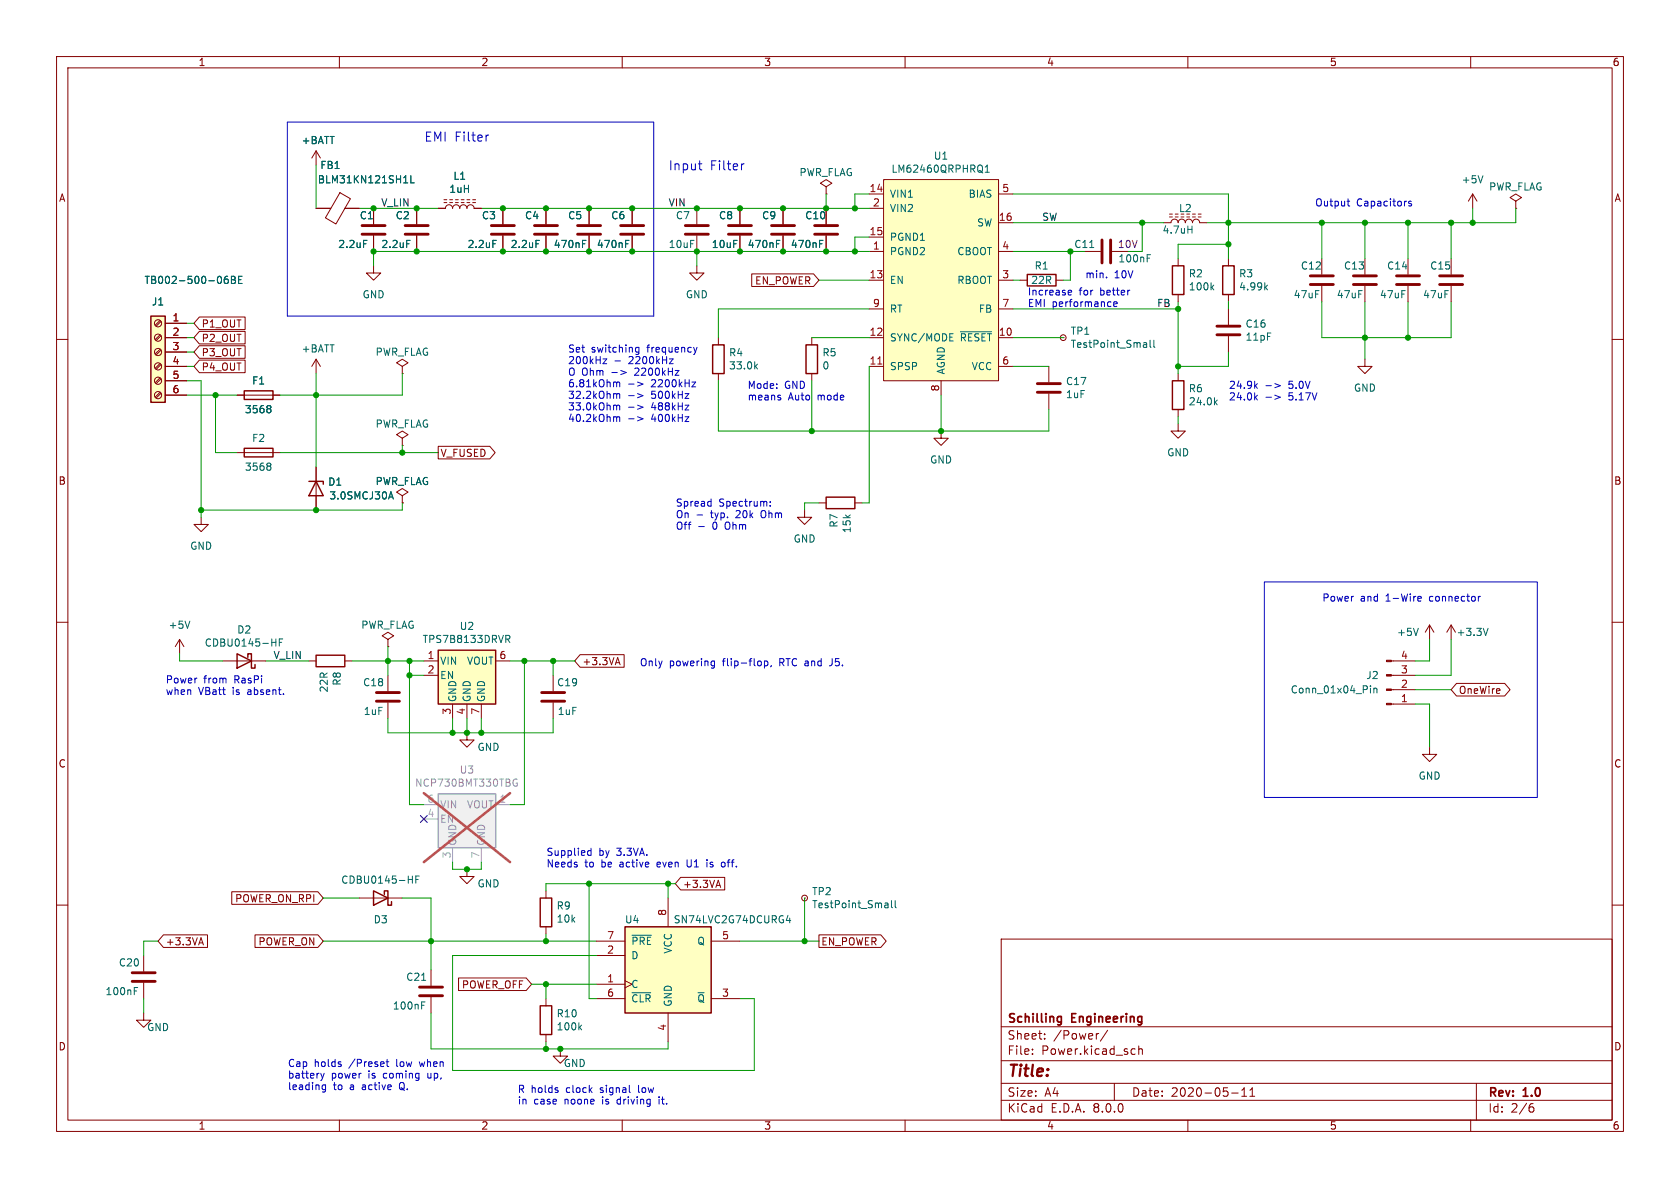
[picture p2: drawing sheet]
<svg xmlns="http://www.w3.org/2000/svg" width="297mm" height="210mm" viewBox="0 0 297 210" stroke-linecap="round" stroke-linejoin="round" font-family="sans-serif">
<g fill="none" stroke="#840000" stroke-width=".18">
<path d="M10 10h277v190h-277zM12 12h273v186h-273zM60 10v2M110 10v2M160 10v2M210 10v2M260 10v2M123.2 36.8v2.8M130.8 36.8v2.8M146 33l1.1-.6-1.1-.6-1 .6 1 .6v1.3M146 34.3h.1M10 60h2"/>
<path d="M123.2 47v1.3h1.3l-1.3 1.2-1.3-1.2h1.3M123.2 41.7v2.8M130.8 41.7v2.8M188 59.7h.1M191.8 44.5h2.8M196.6 44.5h2.8M285 60h2M208.3 74.9v1.3h1.2l-1.2 1.3-1.3-1.3h1.3M208.3 66v1.3M208.3 72.4v1.3M10 110h2M68.6 113l1-.6-1-.6-1 .6 1 .6v1.3"/>
<path d="M68.6 114.3h.1M285 110h2M10 160h2M82.5 153.7v1.2h1.3l-1.3 1.3-1.2-1.3h1.2M285 160h2M177 166h108v32h-108zM60 198v2M110 198v2M160 198v2M177 194.5h108M177 191.5h108M177 187.5h108"/>
<path d="M177 181.5h108M182.5 186.3v.1M182.5 185.5v.1M184.7 183.6v.1M184.7 182.8v.1M194.2 182.7l-.2 .1M195.8 182.1l-1.3 2M197 191.5v3M200.2 185.4l.5 .1M200.7 186.3l-.5 .1M201.3 185.5l.2-.1 .4 .1 .1 .9M201.3 184.9v1.5"/>
<path d="M210 198v2M217.7 193.2h1.2M219.5 193.8h.9M219.5 192.7l.5-.4v1.5M221 193.8h.8M221 192.7l.4-.4v1.5M260 198v2M261 191.5v6.5M270.6 195.7h.3l.3 .3-.1 .5-.5 .1M271 195.1l-.4 .1"/>
<circle cx="188" cy="59.7" r=".51"/>
</g>
<path d="M187.2 179.7l.4 .1M187.6 179.7v1.2l-.1 .2-.4 .1M187.6 180.6l-.4 .1" fill="none" stroke="#840000" stroke-width=".3"/>
<path d="M121.2 39.9h4M128.8 39.9h4M121.2 41.4h4M128.8 41.4h4M194.8 42.4v4.1M196.3 42.4v4.1" fill="none" stroke="#840000" stroke-width=".51"/>
<path d="M207.3 67.3h2v5.1h-2z" fill="none" stroke="#840000" stroke-width=".25"/>
<path d="M192.6 43.8h.8M202.8 45.6h.4M202.8 45h.6M202.5 60.6l.2 .1v.7M202.7 61.4h-.4M202.7 60.9h-.4M203.3 60.1v1.1l.2 .2M204 60.1v1.1l.2 .2M214.8 71.1l.4 .5M215.2 70.7l-.5 .5" fill="none" stroke="#006464" stroke-width=".18"/>
<path d="M77.5 114.9h10.1v9.6h-10.1z" fill="#ffffc2"/>
<path d="M77.5 114.9h10.1v9.6h-10.1z" fill="none" stroke="#840000" stroke-width=".25"/>
<path d="M74.9 116.8h2.6M74.9 119.4h2.6M87.6 116.8h2.6M80 124.5v2.5M82.5 124.5v2.5M85.1 124.5v2.5" fill="none" stroke="#840000" stroke-width=".18"/>
<path d="M89.4 112.3h.5l.2 .3-.1 .3-.6 .1M89.7 113l.4 .6" fill="none" stroke="#006464" stroke-width=".18"/>
<path d="M156.2 31.8h20.3v35.5h-20.3z" fill="#ffffc2"/>
<g fill="none" stroke="#840000" stroke-width=".18">
<path d="M153.7 34.3h2.5M153.7 36.8h2.5M156.2 31.8h20.3v35.5h-20.3zM176.5 34.3h2.6M176.5 39.4h2.6M153.7 44.5h2.5M153.7 59.7h2.5M153.7 49.5h2.5M153.7 41.9h2.5M153.7 54.6h2.5M176.5 44.5h2.6M176.5 59.7h2.6"/>
<path d="M176.5 49.5h2.6M176.5 54.6h2.6M180.3 49.5h1.3M186.7 49.5h1.3M153.7 64.8h2.5M166.4 67.3v2.6M176.5 64.8h2.6"/>
</g>
<path d="M174.2 30.4h.7M174.2 29.5l.3-.3v1.2M167.9 59h.6M169.8 58.6h5.5M167.9 60.3h.6" fill="none" stroke="#006464" stroke-width=".18"/>
<path d="M155.2 64.4h.7" fill="none" stroke="#a90000" stroke-width=".18"/>
<path d="M181.6 48.5h5.1v2h-5.1z" fill="none" stroke="#840000" stroke-width=".25"/>
<path d="M77.5 140.3h10.1v9.6h-10.1z" fill="#f0f0f0"/>
<path d="M77.5 140.3h10.1v9.6h-10.1z" fill="none" stroke="#a1a1a1" stroke-width=".25"/>
<path d="M74.9 142.2h2.6M74.9 144.8h2.6M80 149.9v2.5M85.1 149.9v2.5M87.6 142.2h2.6" fill="none" stroke="#a1a1a1" stroke-width=".18"/>
<path d="M91.2 138.4h.3l-.1 .5h-.5l-.2-.2M91.4 137.8h-.5l-.2 .2" fill="none" stroke="#989898" stroke-width=".18"/>
<path d="M74.9 140.2l15.3 12.2M90.2 140.2l-15.3 12.2" fill="none" stroke="#e75356" stroke-width=".46"/>
<g fill="none" stroke="#840000" stroke-width=".18">
<path d="M205.7 39.4h1.3a.64 .64 0 0 1 .6-.7 .64 .64 0 0 1 .7 .7 .64 .64 0 0 1 .6-.7 .64 .64 0 0 1 .6 .7 .64 .64 0 0 1 .7-.7 .64 .64 0 0 1 .6 .7 .64 .64 0 0 1 .7-.7 .64 .64 0 0 1 .6 .7h1.3M206.8 38.4h.5M206.8 37.8h.5M207.8 38.4h.5M207.8 37.8h.5M208.8 38.4h.5M209.8 38.4h.5M210.8 38.4h.5M210.8 37.8h.5M211.8 38.4h.5M211.8 37.8h.5M66 47v1.3h1.3l-1.3 1.2-1.2-1.2h1.2"/>
<path d="M55.9 63.5l-.8 1.3M55.9 63.5v2.5M55.9 63.5l.7 1.3M71.1 64.8l1-.7-1-.6-1 .6 1 .7v1.2M71.1 66h.1M35.6 91.4v1.3h1.2l-1.2 1.3-1.3-1.3h1.3M142.2 90.2v1.2h-1.2l1.2 1.3 1.3-1.3h-1.3M144.8 88.9h1.2M151.1 88.9h1.3M31.7 113l-.7 1.3M31.7 113v2.6M31.7 113l.8 1.3"/>
<path d="M39.4 116.8h7.6M246 116.8h4.2M246 119.4h4.2M252.7 110.5l-.7 1.3M252.7 110.5v2.5M252.7 110.5l.8 1.3M256.5 110.5l-.7 1.3M256.5 110.5v2.5M256.5 110.5l.8 1.3M246 121.9h4.2M246 124.5h4.2M252.7 132.1v1.3h1.3l-1.3 1.2-1.2-1.2h1.2"/>
<path d="M63.5 158.8h7.6M76.2 171.5v2.7M76.2 176.3v2.8M96.5 176.5v1.3M96.5 182.9v1.3"/>
</g>
<g fill="none" stroke="#006464" stroke-width=".18">
<path d="M210.7 39.9v1.3M210 40.6h.7M33.6 109.8l-.5 1.3M48 113.6h.8M48.8 112.9v1.3M49.4 113.6h.4M50 112.9h-.6v1.3M250.7 111.1l-.4 1.2M263.1 111.1l-.5 1.2M242.3 121.2v.2M242.3 121.7v.8M242.9 121.7v.8"/>
<path d="M242.9 121.8l.2-.1h.3v.8M72.2 155.5h.7M72.9 154.9v1.2M73.5 155.5h.4M74.1 154.9h-.6v1.2M74.5 173.3h.8M74.5 177.7h.5M74.5 177.1h.6M102.5 181.6l.3 .5M102.8 181.2l-.5 .5"/>
</g>
<path d="M146 87.9h5.1v2h-5.1zM41.9 115.6l2.5 1.2-2.5 1.3zM43.8 116.2v-.6h.6v2.5h.7v-.6M66 157.5l2.6 1.3-2.6 1.2zM67.9 158.1v-.6h.7v2.5h.6v-.6M95.5 177.8h2v5.1h-2z" fill="none" stroke="#840000" stroke-width=".25"/>
<path d="M74.2 174.5h4M74.2 176h4" fill="none" stroke="#840000" stroke-width=".51"/>
<g fill="#840000" stroke="#840000" stroke-width=".18">
<path d="M245.1 116.7h.9v.3h-.9z"/>
<path d="M245.1 119.3h.9v.2h-.9z"/>
<path d="M245.1 121.8h.9v.2h-.9z"/>
<path d="M245.1 124.3h.9v.3h-.9z"/>
</g>
<path d="M110.5 163.8h15.2v15.3h-15.2z" fill="#ffffc2"/>
<path d="M216.2 47h2v5.1h-2zM126 61h2v5h-2zM142.5 61h2v5h-2zM55.9 115.8h5.1v2.1h-5.1zM110.5 163.8h15.2v15.3h-15.2z" fill="none" stroke="#840000" stroke-width=".25"/>
<g fill="none" stroke="#840000" stroke-width=".18">
<path d="M55.9 36.8h2.6M55.9 26.7l-.8 1.2M55.9 26.7v2.5M55.9 26.7l.7 1.2M60.1 34.1l1.9 1-2.6 4.5-1.9-1.1zM61 36.8h2.5M66 36.8v2.8M73.7 36.8v2.8M96.5 36.8v2.8M138.4 36.8v2.8M146 36.8v2.8M260.3 34.3l-.7 1.3"/>
<path d="M260.3 34.3v2.5M260.3 34.3l.8 1.3M268 35.6l1-.7-1-.6-1 .6 1 .7v1.2M268 36.8h.1M66 41.7v2.8M73.7 41.7v2.8M96.5 41.7v2.8M127 59.7v1.3M138.4 41.7v2.8M143.5 59.7v1.3M146 41.7v2.8M217.2 45.7v1.3"/>
<path d="M217.2 52.1v1.2M217.2 54.6v2.8M217.2 59.4v2.8M233.7 45.7v2.8M233.7 50.5v2.8M241.3 45.7v2.8M241.3 50.5v2.8M248.9 45.7v2.8M248.9 50.5v2.8M127 66v1.3M143.5 66v1.3M166.4 76.2v1.3h1.2l-1.2 1.2-1.3-1.2h1.3"/>
<path d="M241.3 63.5v1.3h1.3l-1.3 1.2-1.3-1.2h1.3M54.6 116.8h1.3M61 116.8h1.2M68.6 119.4v2.8M68.6 124.2v2.8M118.1 158.8v5M142.2 158.8h.1M25.4 179.1v1.2h1.3l-1.3 1.3-1.3-1.3h1.3M25.4 168.9v2.8M25.4 173.7v2.8M105.4 174h5.1M105.4 168.9h5.1"/>
<path d="M105.4 176.5h5.1M105.4 166.4h5.1M110.5 173.4l1.3 .6-1.3 .6M118.1 179.1v5.1M125.7 176.5h5.1M125.7 166.4h5.1"/>
<circle cx="142.2" cy="158.8" r=".51"/>
</g>
<g fill="none" stroke="#006464" stroke-width=".18">
<path d="M72.6 31.1v1.2h.6M262.2 31.1l-.5 1.2M64.3 42.5h.6M71.9 42.5h.6M94.8 42.5h.6M137.3 43.1h.4M137.3 42.5h.6M144.9 43.1h.4M144.9 42.5h.6M223.7 50.8l.4 .5M224.1 50.4l-.5 .5M133.5 64.7l.4 .5"/>
<path d="M133.9 64.4l-.5 .5M156.8 159.6l.2 .2v.7M157 159.9l-.4 .1M157.6 159.2v1.1l.2 .2M158.3 159.2v1.1l.1 .2M23.7 175.2h.5M23.7 174.6h.6M111.7 175.5h3.3M111.7 165.3h3.5M139.3 161.8l-.3 .9h.8M139.6 162.3v.8M157 160.4l-.4 .1"/>
</g>
<g fill="none" stroke="#840000" stroke-width=".51">
<path d="M64 39.9h4.1M71.6 39.9h4.1M94.5 39.9h4.1M136.4 39.9h4.1M144 39.9h4.1M64 41.4h4.1M71.6 41.4h4.1M94.5 41.4h4.1M136.4 41.4h4.1M144 41.4h4.1M215.1 59.2h4.1M215.1 57.7h4.1"/>
<path d="M231.6 50.3h4.1M231.6 48.8h4.1M239.3 50.3h4M239.3 48.8h4M246.9 50.3h4.1M246.9 48.8h4.1M66.5 122.4h4.1M66.5 124h4.1M23.4 172h4M23.4 173.5h4"/>
</g>
<path d="M26.7 55.9h2.5v15.2h-2.5z" fill="#ffffc2"/>
<path d="M26.7 55.9h2.5v15.2h-2.5zM207.3 47h2v5.1h-2zM43.2 69.1h5.1v1.5h-5.1zM43.2 79.2h5.1v1.6h-5.1zM54.6 85.1h2.5v.5M55.9 85.1l1.2 2.5h-2.5zM95.5 158.8h2v5h-2z" fill="none" stroke="#840000" stroke-width=".25"/>
<g fill="none" stroke="#840000" stroke-width=".18">
<path d="M55.9 36.8h2.5M61 36.8h2.5M66 36.8v2.8M73.7 36.8v2.8M77.5 36.8h1.2a.64 .64 0 0 1 .7-.6 .64 .64 0 0 1 .6 .6 .64 .64 0 0 1 .6-.6 .64 .64 0 0 1 .7 .6 .64 .64 0 0 1 .6-.6 .64 .64 0 0 1 .6 .6 .64 .64 0 0 1 .7-.6 .64 .64 0 0 1 .6 .6h1.3M78.5 35.8h.5M78.5 35.3h.5M79.5 35.8h.5M79.5 35.3h.5M80.5 35.8h.5M80.5 35.3h.5M81.5 35.8h.5"/>
<path d="M81.5 35.3h.5M82.5 35.8h.6M82.5 35.3h.6M83.6 35.8h.5M83.6 35.3h.5M88.9 36.8v2.8M96.5 36.8v2.8M104.1 36.8v2.8M111.8 36.8v2.8M130.8 36.8v2.8M138.4 36.8v2.8M146 36.8v2.8"/>
<path d="M28.3 59.2l-.9 .8M28.3 56.6l-.9 .9M28.5 59.4l-.9 .8M28.5 56.8l-.9 .9M29.2 57.2h3.8M29.2 59.7h3.8M35.2 58.6h8.1v2.2h-8.1l-.9-1.1zM35.2 56h8.1v2.3h-8.1l-.9-1.1zM66 41.7v2.8M73.7 41.7v2.8M88.9 41.7v2.8M96.5 41.7v2.8"/>
<path d="M104.1 41.7v2.8M111.8 41.7v2.8M130.8 41.7v2.8M132.9 48.4h10.9l1 1.1-1 1.1h-10.9zM138.4 41.7v2.8M146 41.7v2.8M208.3 45.7v1.3M208.3 52.1v1.2M256.5 45.7v2.8M256.5 50.5v2.8M28.3 69.3l-.9 .9M28.3 66.8l-.9 .8"/>
<path d="M28.3 64.3l-.9 .8M28.3 61.7l-.9 .9M28.5 69.5l-.9 .9M28.5 67l-.9 .8M28.5 64.4l-.9 .9M28.5 61.9l-.9 .8M29.2 62.2h3.8M29.2 64.8h3.8M29.2 67.3h3.8M29.2 69.9h3.8M35.2 61.1h8.1v2.2h-8.1l-.9-1.1zM35.2 63.7h8.1v2.2h-8.1l-.9-1.1z"/>
<path d="M41.9 69.9h7.6M71.1 77.5l1-.7-1-.6-1 .6 1 .7v1.2M71.1 78.7h.1M77.5 78.9h9.1l.9 1.1-.9 1.1h-9.1zM185.4 64.8v2.8M185.4 69.6v2.8M41.9 80h7.6M55.9 82.6v7.6M71.1 87.6l1-.6-1-.6-1 .6 1 .6v1.3M71.1 88.9h.1M97.8 119.4v2.8M102.6 115.7h7.7v2.3h-7.7l-1-1.2z"/>
<path d="M108.9 117.1h.6M109.2 116.2l.4 1.3M82.5 129.5v1.3h1.3l-1.3 1.3-1.2-1.3h1.2M97.8 124.2v2.8M257.5 120.8h8.5l1 1.1-1 1.1h-8.5l-1-1.1zM41 157.6h15.2l.9 1.2-.9 1.1h-15.2zM96.5 157.5v1.3M120.3 155.1h7.8v2.2h-7.8l-.9-1.1zM126.7 156.5h.6M127 155.6l.4 1.3M28.9 165.3h7.8v2.2h-7.8l-1-1.1zM35.2 166.7h.6"/>
<path d="M35.5 165.8l.5 1.2M45.1 165.3h11.1l.9 1.1-.9 1.1h-11.1zM81.1 172.9h11.9l1 1.1-1 1.1h-11.9zM96.5 163.8v1.3M144.8 165.3h10.9l1 1.1-1 1.1h-10.9zM99.1 185.4v1.3h1.2l-1.2 1.3-1.3-1.3h1.3"/>
<circle cx="27.9" cy="57.1" r=".63"/>
<circle cx="27.9" cy="59.7" r=".63"/>
<circle cx="27.9" cy="62.2" r=".63"/>
<circle cx="27.9" cy="67.3" r=".63"/>
<circle cx="27.9" cy="64.8" r=".63"/>
<circle cx="27.9" cy="69.8" r=".63"/>
</g>
<g fill="none" stroke="#006464" stroke-width=".18">
<path d="M72.6 31.1v1.2h.6M40.2 48.8l-.3 .1a.85 .85 0 0 0 0 1.2l.4-.1 .1-.4-.3-.3-.3 .1-.2 .2M40.9 48.8h.4l.3 .3-.3 .3 .3 .2v.3l-.2 .2h-.5zM40.9 49.4h.4M42.2 49.4h.4M42.8 48.8h-.6v1.3h.6M64.3 42.5h.6M71.9 42.5h.6M87.1 42.5h.6M94.8 42.5h.6M103 43.1h.4M103 42.5h.6"/>
<path d="M110.6 43.1h.4M110.6 42.5h.6M137.3 43.1h.4M137.3 42.5h.6M144.9 43.1h.4M144.9 42.5h.6M214.2 50.8l.4 .5M214.6 50.4l-.5 .5M47.7 71.7l.2 .2-.2 .3 .2 .3v.2l-.2 .3M47.7 81.9l.2 .2-.2 .3 .2 .2v.3l-.2 .2M68.8 87.8h.6M69.1 86.9l.4 1.3"/>
</g>
<path d="M86.9 39.9h4M102.1 39.9h4.1M109.7 39.9h4.1M86.9 41.4h4M102.1 41.4h4.1M109.7 41.4h4.1M254.5 50.3h4.1M254.5 48.8h4.1M183.4 69.3h4.1M183.4 67.8h4.1M95.8 122.4h4M95.8 124h4" fill="none" stroke="#840000" stroke-width=".51"/>
<g fill="none" stroke="#0000c2" stroke-width=".18">
<path d="M50.8 21.6h64.8v34.3h-64.8zM86.4 23.9l-.4 .1M123.5 29h.6M123.8 29.9l.3 .1M131.5 29l-.3 .1M238.1 35.6h.5M238.3 35.1v1.1l.3 .2M249.5 35.6h-.3l-.2 .2 .1 .1 .4 .2v.3h-.5M188.9 52.1h.5M188.9 51.4l.4-.1 .2 .3-.7 .1M195.6 49v.1M196.9 53.8l.6-.1-.1-.3-.3-.1-.2 .2v.6h.5"/>
<path d="M106.6 63.4h.7l-.7 .9h.7M108.2 65.9h.9M108.7 63.8h1M109 67.6v.1M109 69.6v.2M109 71.7v.1M109 73.7v.2M109 67.7v.7M109 69.8v.6M109 71.8v.7M109 73.9v.6M109 67.7l.2-.2 .3 .1 .1 .8"/>
<path d="M109 69.8l.2-.2h.3l.1 .8M109 71.8l.2-.2 .3 .1 .1 .8M109 73.9l.2-.2h.3l.1 .8M109.7 65.5l1 .4-1 .3M111.1 67.9h1M111.1 69.9h1M111.1 72h1M111.1 74h1M112.7 67.5l1 .4-1 .4M112.7 69.6l1 .3-1 .4M112.7 71.6l1 .4-1 .4M112.7 73.7l1 .3-1 .4"/>
<path d="M112.9 61.4v1l-.1 .2M112.9 61.5l-.3-.1-.3 .2 .2 .6h.4M118.3 63.4h.7l-.7 .9h.7M122.3 67.5h.7l-.7 .9h.7M122.6 61.4l.3 .8M122.9 62.2l-.1 .4M123.2 61.4l-.3 .8M137.9 70.3l.1 .2-.1 .2M137.9 69.9h.1M221.9 68.2l.4 .5M221.9 70.2l.4 .5M222.3 67.8l-.5 .5"/>
<path d="M222.3 69.9l-.5 .4M223.8 68.2h1M223.8 70.2h1M225.4 67.8l.9 .4-.9 .3M225.4 69.9l.9 .3-.9 .4M123.2 91h1M123.5 93.1h1M125.6 88.6l.1 .1M125.7 88.2v1.3M125.7 89.4l-.1 .1M136.2 89.4v.1M136.2 88.7v.1"/>
<path d="M126 116.8l.3 .1M126.3 116.8v1.1l-.1 .2h-.3M126.3 117.6l-.3 .1M134.5 117v.6M135.1 116.9l.4-.1 .2 .3-.1 .5h-.5M135.1 116.8v1.3M136.4 117.6l-.2 .3M146.9 117.6l-.3 .1M223.5 102.9h48.3v38.1h-48.3zM250.8 105.4l.4 .1 .1 .2-.6 .1M251.2 106.2l-.4 .1M261.7 105.4l-.3 .3"/>
<path d="M103.9 151l.2 .2h.4M104.5 149.9v1.3M104.5 150.4h-.4l-.2 .2M121.5 152v1l.2 .3M125 152v.1M125 152.4v.9M127.6 153.1l.2 .2 .3-.1M128.1 152.5l-.3-.1-.2 .1M56.7 189.7l.3 .9M57 192.5l.2 .1h.4M57 190.6l-.2 .3M57.3 189.7l-.3 .9"/>
<path d="M57.6 191.8v1l-.3 .2h-.3M57.6 191.8h-.4l-.2 .1M60.3 188.2v.3M68.3 187.7h.4M68.4 187.3v1.1l.3 .1M98.6 192.8v.3M116.5 193.9v.1M116.5 194.3v.9"/>
</g>
<g fill="none" stroke="#009600" stroke-width=".18">
<path d="M55.9 29.2v7.6M63.5 36.8h14M85.1 36.8h68.6M146 34.3v2.5M153.7 34.3h-2.6v2.5M179.1 39.4h26.6M179.1 34.3h38.1v11.4M201.9 39.4v5.1h-2.5M233.7 39.4v6.3M241.3 39.4v6.3M248.9 39.4v6.3M256.5 39.4v6.3"/>
<path d="M260.3 36.8v2.6M268 36.8v2.6h-54.6M33 59.7h1.3M33 57.2h1.3M123.2 44.5v2.5M143.5 59.7h10.2M144.8 49.5h8.9M153.7 44.5h-87.7v2.5M153.7 54.6h-26.7v5.1M153.7 41.9h-2.6v2.6M179.1 44.5h12.7M179.1 54.6h29.2"/>
<path d="M179.1 49.5h1.2M179.1 59.7h8.9M189.2 44.5v5h-1.2M208.3 53.3v12.7M217.2 43.2h-8.9v2.5M217.2 53.3v1.3M233.7 53.3v6.4h22.8v-6.4M241.3 53.3v10.2M248.9 53.3v6.4M33 64.8h1.3M33 62.2h1.3M33 69.9h8.9"/>
<path d="M33 67.3h2.6v24.1M38.1 69.9v10.1h3.8M55.9 66v16.6M71.1 66v3.9h-21.6M71.1 78.7v1.3M127 67.3v8.9h58.4v-3.8M143.5 67.3v8.9M153.7 64.8v24.1h-1.3M166.4 69.9v6.3M179.1 64.8h6.3M208.3 73.7v1.2M217.2 62.2v2.6h-8.9"/>
<path d="M49.5 80h28M71.1 88.9v1.3h-35.5M144.8 88.9h-2.6v1.3M31.7 115.6v1.2h7.7M47 116.8h7.6M62.2 116.8h12.7M68.6 114.3v5.1M72.4 116.8v25.4h2.5M72.4 119.4h2.5M90.2 116.8h11.4M92.7 116.8v25.4h-2.5M97.8 116.8v2.6"/>
<path d="M252.7 113v3.8h-2.5M256.5 113v6.4h-6.3M68.6 127v2.5h29.2v-2.5M80 127v2.5M82.5 127v2.5M85.1 127v2.5M250.2 124.5h2.5v7.6M250.2 121.9h6.3M57.1 158.8h6.4M71.1 158.8h5.1v12.7M80 152.4v1.3h5.1v-1.3M104.1 156.2v20.3h1.3"/>
<path d="M118.1 156.2v2.6M119.4 156.2h-22.9v1.3M142.2 158.8v7.6M25.4 176.5v2.6M27.9 166.4h-2.5v2.5M57.1 166.4h48.3M76.2 179.1v6.3h41.9v-1.2M94 174h11.4M96.5 165.1v1.3M96.5 174v2.5M105.4 168.9h-25.4v20.3h53.3v-12.7h-2.5M130.8 166.4h14"/>
<path d="M96.5 184.2v1.2"/>
</g>
<path d="M74.3 144.2l1.2 1.2M75.5 144.2l-1.2 1.2" fill="none" stroke="#000084" stroke-width=".18"/>
<g fill="#009600" stroke="#009600" stroke-width=".18">
<circle cx="256.5" cy="39.4" r=".46"/>
<circle cx="248.9" cy="39.4" r=".46"/>
<circle cx="217.2" cy="43.2" r=".46"/>
<circle cx="217.2" cy="39.4" r=".46"/>
<circle cx="241.3" cy="39.4" r=".46"/>
<circle cx="233.7" cy="39.4" r=".46"/>
<circle cx="260.3" cy="39.4" r=".46"/>
<circle cx="208.3" cy="54.6" r=".46"/>
<circle cx="189.2" cy="44.5" r=".46"/>
<circle cx="201.9" cy="39.4" r=".46"/>
<circle cx="208.3" cy="64.8" r=".46"/>
<circle cx="130.8" cy="44.5" r=".46"/>
<circle cx="151.1" cy="44.5" r=".46"/>
<circle cx="138.4" cy="44.5" r=".46"/>
<circle cx="166.4" cy="76.2" r=".46"/>
<circle cx="143.5" cy="76.2" r=".46"/>
<circle cx="241.3" cy="59.7" r=".46"/>
<circle cx="248.9" cy="59.7" r=".46"/>
<circle cx="146" cy="36.8" r=".46"/>
<circle cx="138.4" cy="36.8" r=".46"/>
<circle cx="123.2" cy="44.5" r=".46"/>
<circle cx="146" cy="44.5" r=".46"/>
<circle cx="151.1" cy="36.8" r=".46"/>
<circle cx="123.2" cy="36.8" r=".46"/>
<circle cx="130.8" cy="36.8" r=".46"/>
<circle cx="66" cy="44.5" r=".46"/>
<circle cx="55.9" cy="69.9" r=".46"/>
<circle cx="35.6" cy="90.2" r=".46"/>
<circle cx="55.9" cy="90.2" r=".46"/>
<circle cx="38.1" cy="69.9" r=".46"/>
<circle cx="71.1" cy="80" r=".46"/>
<circle cx="72.4" cy="119.4" r=".46"/>
<circle cx="85.1" cy="129.5" r=".46"/>
<circle cx="82.5" cy="129.5" r=".46"/>
<circle cx="72.4" cy="116.8" r=".46"/>
<circle cx="68.6" cy="116.8" r=".46"/>
<circle cx="97.8" cy="116.8" r=".46"/>
<circle cx="92.7" cy="116.8" r=".46"/>
<circle cx="80" cy="129.5" r=".46"/>
<circle cx="96.5" cy="185.4" r=".46"/>
<circle cx="99.1" cy="185.4" r=".46"/>
<circle cx="96.5" cy="166.4" r=".46"/>
<circle cx="96.5" cy="174" r=".46"/>
<circle cx="73.7" cy="44.5" r=".46"/>
<circle cx="88.9" cy="36.8" r=".46"/>
<circle cx="88.9" cy="44.5" r=".46"/>
<circle cx="96.5" cy="44.5" r=".46"/>
<circle cx="96.5" cy="36.8" r=".46"/>
<circle cx="104.1" cy="36.8" r=".46"/>
<circle cx="104.1" cy="44.5" r=".46"/>
<circle cx="111.8" cy="36.8" r=".46"/>
<circle cx="111.8" cy="44.5" r=".46"/>
<circle cx="76.2" cy="166.4" r=".46"/>
<circle cx="82.5" cy="153.7" r=".46"/>
<circle cx="118.1" cy="156.2" r=".46"/>
<circle cx="142.2" cy="166.4" r=".46"/>
<circle cx="104.1" cy="156.2" r=".46"/>
<circle cx="66" cy="36.8" r=".46"/>
<circle cx="73.7" cy="36.8" r=".46"/>
</g>
<text font-size="2.8" fill="#840000" x="178" y="190.9">Title:</text>
<g font-size="2.2" fill="#0000c2">
<text x="74.9" y="25.2">EMI Filter</text>
<text x="118.1" y="30.2">Input</text>
<text x="125.5" y="30.2">Filter</text>
</g>
<g font-size="2.1" fill="#840000">
<text x="178" y="184">Sheet:</text>
<text x="178" y="181.2">Schilling</text>
<text x="186.2" y="184">/Power/</text>
<text x="189.5" y="181.2">Engineering</text>
<text x="178" y="186.7">File:</text>
<text x="184.1" y="186.7">Power.kicad_sch</text>
<text x="178" y="196.9">KiCad</text>
<text x="178" y="194.1">Size:</text>
<text x="184.7" y="194.1">A4</text>
<text x="185.7" y="196.9">E.D.A.</text>
<text x="193.3" y="196.9">8.0.0</text>
<text x="200" y="194.1">Date:</text>
<text x="207" y="194.1">2020-05-11</text>
<text x="263" y="194.3">Rev:</text>
<text x="263" y="196.9">Id:</text>
<text x="267.1" y="196.9">2/6</text>
<text x="269.4" y="194.3">1.0</text>
</g>
<g font-size="1.8" fill="#840000">
<text x="35" y="11.9">1</text>
<text x="85" y="11.9">2</text>
<text x="135" y="11.9">3</text>
<text x="185" y="11.9">4</text>
<text x="235" y="11.9">5</text>
<text x="285" y="11.9">6</text>
<text x="10.3" y="35.9">A</text>
<text x="285.3" y="35.9">A</text>
<text x="133.4" y="50.5">EN_POWER</text>
<text x="35.6" y="58.1">P1_OUT</text>
<text x="35.6" y="63.2">P3_OUT</text>
<text x="35.6" y="60.6">P2_OUT</text>
<text x="35.6" y="65.7">P4_OUT</text>
<text x="77.8" y="81">V_FUSED</text>
<text x="10.3" y="85.9">B</text>
<text x="285.3" y="85.9">B</text>
<text x="102.9" y="117.8">+3.3VA</text>
<text x="257.8" y="122.9">OneWire</text>
<text x="10.3" y="135.9">C</text>
<text x="285.3" y="135.9">C</text>
<text x="41.5" y="159.7">POWER_ON_RPI</text>
<text x="120.6" y="157.2">+3.3VA</text>
<text x="29.2" y="167.3">+3.3VA</text>
<text x="45.6" y="167.3">POWER_ON</text>
<text x="145.1" y="167.3">EN_POWER</text>
<text x="81.6" y="174.9">POWER_OFF</text>
<text x="10.3" y="185.9">D</text>
<text x="285.3" y="185.9">D</text>
<text x="35" y="199.9">1</text>
<text x="85" y="199.9">2</text>
<text x="135" y="199.9">3</text>
<text x="185" y="199.9">4</text>
<text x="235" y="199.9">5</text>
<text x="285" y="199.9">6</text>
</g>
<g font-size="1.8" fill="#006464">
<text x="53.2" y="25.7">+BATT</text>
<text x="165" y="28.4">U1</text>
<text x="56.1" y="32.6">BLM31KN121SH1L</text>
<text x="56.5" y="30.1">FB1</text>
<text x="79.3" y="34.3">1uH</text>
<text x="80.1" y="32">L1</text>
<text x="141.2" y="31.3">PWR_FLAG</text>
<text x="157.2" y="35.2">VIN1</text>
<text x="157.5" y="30.7">LM62460QRPHRQ1</text>
<text x="171.1" y="35.2">BIAS</text>
<text x="258.3" y="32.6">+5V</text>
<text x="263.2" y="33.9">PWR_FLAG</text>
<text x="63.5" y="39">C1</text>
<text x="69.9" y="39">C2</text>
<text x="85.1" y="39">C3</text>
<text x="92.7" y="39">C4</text>
<text x="100.3" y="39">C5</text>
<text x="108" y="39">C6</text>
<text x="119.4" y="39">C7</text>
<text x="127" y="39">C8</text>
<text x="134.6" y="39">C9</text>
<text x="142.2" y="39">C10</text>
<text x="157.2" y="37.7">VIN2</text>
<text x="172.6" y="40.2">SW</text>
<text x="205.4" y="41.5">4.7uH</text>
<text x="208.3" y="37.7">L2</text>
<text x="59.7" y="44">2.2uF</text>
<text x="67.3" y="44">2.2uF</text>
<text x="82.6" y="44">2.2uF</text>
<text x="90.2" y="44">2.2uF</text>
<text x="97.8" y="44">470nF</text>
<text x="105.4" y="44">470nF</text>
<text x="118.1" y="44">10uF</text>
<text x="125.7" y="44">10uF</text>
<text x="132.1" y="44">470nF</text>
<text x="139.7" y="44">470nF</text>
<text x="157.2" y="45.3">PGND2</text>
<text x="157.2" y="42.8">PGND1</text>
<text x="169.1" y="45.3">CBOOT</text>
<text x="182.8" y="47.9">R1</text>
<text x="189.8" y="44">C11</text>
<text x="197.6" y="46.6">100nF</text>
<text x="229.9" y="47.9">C12</text>
<text x="237.5" y="47.9">C13</text>
<text x="245.1" y="47.9">C14</text>
<text x="252.7" y="47.9">C15</text>
<text x="25.4" y="50.4">TB002-500-06BE</text>
<text x="64" y="52.9">GND</text>
<text x="121.2" y="52.9">GND</text>
<text x="157.2" y="50.4">EN</text>
<text x="169.1" y="50.4">RBOOT</text>
<text x="182.2" y="50.4">22R</text>
<text x="210.1" y="49.2">R2</text>
<text x="210.1" y="51.5">100k</text>
<text x="219" y="49.2">R3</text>
<text x="219" y="51.5">4.99k</text>
<text x="228.6" y="52.9">47uF</text>
<text x="236.2" y="52.9">47uF</text>
<text x="243.8" y="52.9">47uF</text>
<text x="251.5" y="52.9">47uF</text>
<text x="26.7" y="54.2">J1</text>
<text x="157.2" y="55.5">RT</text>
<text x="173" y="55.5">FB</text>
<text x="189.2" y="59.4">TP1</text>
<text x="220.1" y="58.1">C16</text>
<text x="53.2" y="62.5">+BATT</text>
<text x="66.3" y="63.1">PWR_FLAG</text>
<text x="128.8" y="63.2">R4</text>
<text x="128.8" y="65.5">33.0k</text>
<text x="145.3" y="63.2">R5</text>
<text x="145.3" y="65.5">0</text>
<text x="157.2" y="65.6">SPSP</text>
<text x="157.2" y="60.6">SYNC/MODE</text>
<text x="169.6" y="60.6">~{RESET}</text>
<text x="171.7" y="65.6">VCC</text>
<text x="189.2" y="61.7">TestPoint_Small</text>
<text x="220.1" y="60.4">11pF</text>
<text x="44.5" y="68.2">F1</text>
<text x="167.2" y="66.3" transform="rotate(-90 167.2 66.3)">AGND</text>
<text x="188.4" y="70.6">1uF</text>
<text x="188.4" y="68.3">C17</text>
<text x="210.1" y="69.5">R6</text>
<text x="210.1" y="71.9">24.0k</text>
<text x="239.3" y="69.4">GND</text>
<text x="43.2" y="73.3">3568</text>
<text x="66.3" y="75.8">PWR_FLAG</text>
<text x="43.2" y="83.4">3568</text>
<text x="44.5" y="78.3">F2</text>
<text x="164.3" y="82.1">GND</text>
<text x="206.2" y="80.9">GND</text>
<text x="57.9" y="86.1">D1</text>
<text x="58.3" y="88.5">3.0SMCJ30A</text>
<text x="66.3" y="86">PWR_FLAG</text>
<text x="148.3" y="93.4" transform="rotate(-90 148.3 93.4)">R7</text>
<text x="150.6" y="94.3" transform="rotate(-90 150.6 94.3)">15k</text>
<text x="33.5" y="97.4">GND</text>
<text x="140.2" y="96.1">GND</text>
<text x="29.7" y="111.4">+5V</text>
<text x="41.8" y="112.2">D2</text>
<text x="63.8" y="111.4">PWR_FLAG</text>
<text x="74.6" y="113.9">TPS7B8133DRVR</text>
<text x="81.2" y="111.6">U2</text>
<text x="246.9" y="112.6">+5V</text>
<text x="257.4" y="112.6">+3.3V</text>
<text x="36.1" y="114.5">CDBU0145-HF</text>
<text x="77.7" y="117.7">VIN</text>
<text x="82.5" y="117.7">VOUT</text>
<text x="58.1" y="122.5" transform="rotate(-90 58.1 122.5)">22R</text>
<text x="60.5" y="121.3" transform="rotate(-90 60.5 121.3)">R8</text>
<text x="64.1" y="121.5">C18</text>
<text x="77.7" y="120.2">EN</text>
<text x="80.9" y="124.2" transform="rotate(-90 80.9 124.2)">GND</text>
<text x="83.4" y="124.2" transform="rotate(-90 83.4 124.2)">GND</text>
<text x="86" y="124.2" transform="rotate(-90 86 124.2)">GND</text>
<text x="98.4" y="121.5">C19</text>
<text x="228.1" y="122.8">Conn_01x04_Pin</text>
<text x="241.5" y="120.2">J2</text>
<text x="64.2" y="126.6">1uF</text>
<text x="98.5" y="126.6">1uF</text>
<text x="84.3" y="132.9">GND</text>
<text x="250.7" y="138">GND</text>
<text x="60.2" y="156.4">CDBU0145-HF</text>
<text x="84.3" y="157.1">GND</text>
<text x="98.3" y="161">R9</text>
<text x="143.5" y="158.4">TP2</text>
<text x="143.5" y="160.8">TestPoint_Small</text>
<text x="66" y="163.4">D3</text>
<text x="98.3" y="163.3">10k</text>
<text x="110.4" y="163.4">U4</text>
<text x="111.5" y="167.2">~{PRE}</text>
<text x="119" y="163.4">SN74LVC2G74DCURG4</text>
<text x="123.2" y="167.2">Q</text>
<text x="20.9" y="171">C20</text>
<text x="71.7" y="173.6">C21</text>
<text x="111.5" y="169.8">D</text>
<text x="119" y="168.7" transform="rotate(-90 119 168.7)">VCC</text>
<text x="18.6" y="176.1">100nF</text>
<text x="69.4" y="178.7">100nF</text>
<text x="111.5" y="174.9">C</text>
<text x="111.5" y="177.4">~{CLR}</text>
<text x="119" y="178.1" transform="rotate(-90 119 178.1)">GND</text>
<text x="123.2" y="177.4">~{Q}</text>
<text x="25.9" y="182.5">GND</text>
<text x="98.3" y="180">R10</text>
<text x="98.3" y="182.3">100k</text>
<text x="99.6" y="188.8">GND</text>
</g>
<g font-size="1.8" fill="#a90000">
<text x="153.6" y="34">14</text>
<text x="177.1" y="34">5</text>
<text x="153.6" y="41.7">15</text>
<text x="154.2" y="36.6">2</text>
<text x="176.5" y="39.1">16</text>
<text x="154.2" y="44.2">1</text>
<text x="177.1" y="44.2">4</text>
<text x="153.6" y="49.3">13</text>
<text x="177.1" y="49.3">3</text>
<text x="30.4" y="56.9">1</text>
<text x="30.4" y="59.4">2</text>
<text x="153.6" y="59.4">12</text>
<text x="154.2" y="54.4">9</text>
<text x="176.5" y="59.4">10</text>
<text x="177.1" y="54.4">7</text>
<text x="30.4" y="62">3</text>
<text x="30.4" y="64.5">4</text>
<text x="153.6" y="64.5">11</text>
<text x="177.1" y="64.5">6</text>
<text x="30.4" y="67.1">5</text>
<text x="30.4" y="69.6">6</text>
<text x="166.1" y="69.3" transform="rotate(-90 166.1 69.3)">8</text>
<text x="75.5" y="116.6">1</text>
<text x="75.5" y="119.1">2</text>
<text x="88.2" y="116.6">6</text>
<text x="247.6" y="119.1">3</text>
<text x="247.6" y="116.6">4</text>
<text x="247.6" y="124.2">1</text>
<text x="247.6" y="121.7">2</text>
<text x="79.8" y="126.4" transform="rotate(-90 79.8 126.4)">3</text>
<text x="82.3" y="126.4" transform="rotate(-90 82.3 126.4)">4</text>
<text x="84.8" y="126.4" transform="rotate(-90 84.8 126.4)">7</text>
<text x="117.9" y="162" transform="rotate(-90 117.9 162)">8</text>
<text x="107.2" y="166.1">7</text>
<text x="127.6" y="166.1">5</text>
<text x="107.2" y="173.7">1</text>
<text x="107.2" y="168.7">2</text>
<text x="107.2" y="176.3">6</text>
<text x="127.6" y="176.3">3</text>
<text x="117.9" y="182.3" transform="rotate(-90 117.9 182.3)">4</text>
</g>
<g font-size="1.8" fill="#0f0f0f">
<text x="67.3" y="36.6">V_LIN</text>
<text x="118.1" y="36.6">VIN</text>
<text x="184.1" y="39.1">SW</text>
<text x="204.5" y="54.3">FB</text>
<text x="48.3" y="116.6">V_LIN</text>
</g>
<g font-size="1.8" fill="#0000c2">
<text x="232.4" y="36.6">Output</text>
<text x="239.8" y="36.6">Capacitors</text>
<text x="181.6" y="52.3">Increase</text>
<text x="190.8" y="52.3">for</text>
<text x="191.8" y="49.3">min.</text>
<text x="194.6" y="52.3">better</text>
<text x="197" y="49.3">10V</text>
<text x="181.6" y="54.4">EMI performance</text>
<text x="100.3" y="62.4">Set</text>
<text x="100.3" y="64.5">200kHz</text>
<text x="104.5" y="62.4">switching</text>
<text x="111.3" y="64.5">2200kHz</text>
<text x="114.5" y="62.4">frequency</text>
<text x="100.3" y="66.5">O Ohm</text>
<text x="100.3" y="68.5">6.81kOhm</text>
<text x="100.3" y="70.6">32.2kOhm</text>
<text x="112.5" y="66.5">2200kHz</text>
<text x="115.3" y="68.5">2200kHz</text>
<text x="115.3" y="70.6">500kHz</text>
<text x="132.1" y="68.8">Mode:</text>
<text x="132.1" y="70.9">means</text>
<text x="138.7" y="68.8">GND</text>
<text x="139.4" y="70.9">Auto</text>
<text x="144.6" y="70.9">mode</text>
<text x="217.2" y="68.8">24.9k</text>
<text x="217.2" y="70.9">24.0k</text>
<text x="227.9" y="68.8">5.0V</text>
<text x="227.9" y="70.9">5.17V</text>
<text x="100.3" y="72.6">33.0kOhm</text>
<text x="100.3" y="74.7">40.2kOhm</text>
<text x="115.3" y="72.6">488kHz</text>
<text x="115.3" y="74.7">400kHz</text>
<text x="119.4" y="89.6">Spread</text>
<text x="127.1" y="89.6">Spectrum:</text>
<text x="119.4" y="91.7">On</text>
<text x="119.4" y="93.7">Off</text>
<text x="125.8" y="91.7">typ.</text>
<text x="126.1" y="93.7">0</text>
<text x="128.5" y="93.7">Ohm</text>
<text x="130.4" y="91.7">20k</text>
<text x="135" y="91.7">Ohm</text>
<text x="233.7" y="106.4">Power</text>
<text x="240.5" y="106.4">and</text>
<text x="245.1" y="106.4">1-Wire</text>
<text x="253" y="106.4">connector</text>
<text x="113" y="117.9">Only</text>
<text x="118.3" y="117.9">powering</text>
<text x="127.9" y="117.9">flip-flop,</text>
<text x="138.1" y="117.9">RTC and</text>
<text x="147.4" y="117.9">J5.</text>
<text x="29.2" y="120.9">Power</text>
<text x="29.2" y="122.9">when</text>
<text x="35.1" y="122.9">VBatt</text>
<text x="36" y="120.9">from</text>
<text x="41.2" y="122.9">is</text>
<text x="41.5" y="120.9">RasPi</text>
<text x="44" y="122.9">absent.</text>
<text x="96.5" y="151.4">Supplied</text>
<text x="96.5" y="153.4">Needs</text>
<text x="103.4" y="153.4">to</text>
<text x="105.9" y="151.4">by</text>
<text x="106.4" y="153.4">be</text>
<text x="109.1" y="151.4">3.3VA.</text>
<text x="109.8" y="153.4">active</text>
<text x="116.6" y="153.4">even</text>
<text x="122.1" y="153.4">U1</text>
<text x="125.8" y="153.4">is</text>
<text x="128.6" y="153.4">off.</text>
<text x="50.8" y="188.7">Cap</text>
<text x="50.8" y="190.7">battery</text>
<text x="55.5" y="188.7">holds</text>
<text x="58.6" y="190.7">power</text>
<text x="61.9" y="188.7">/Preset</text>
<text x="65.2" y="190.7">is</text>
<text x="68" y="190.7">coming</text>
<text x="70.3" y="188.7">low</text>
<text x="74.7" y="188.7">when</text>
<text x="76" y="190.7">up,</text>
<text x="50.8" y="192.8">leading</text>
<text x="58.9" y="192.8">to</text>
<text x="62" y="192.8">a</text>
<text x="64.3" y="192.8">active</text>
<text x="71.1" y="192.8">Q.</text>
<text x="91.4" y="193.3">R holds</text>
<text x="91.4" y="195.3">in</text>
<text x="94.4" y="195.3">case</text>
<text x="99.9" y="195.3">noone</text>
<text x="100.2" y="193.3">clock</text>
<text x="106.4" y="193.3">signal</text>
<text x="106.7" y="195.3">is</text>
<text x="109.5" y="195.3">driving</text>
<text x="113.3" y="193.3">low</text>
<text x="117.1" y="195.3">it.</text>
</g>
<text font-size="1.8" fill="#840084" x="197.5" y="44">10V</text>
<g font-size="1.8" fill="#989898">
<text x="81.2" y="137">U3</text>
<text x="73.3" y="139.3">NCP730BMT330TBG</text>
<text x="77.7" y="143.1">VIN</text>
<text x="82.5" y="143.1">VOUT</text>
<text x="77.7" y="145.6">EN</text>
<text x="80.9" y="149.6" transform="rotate(-90 80.9 149.6)">GND</text>
<text x="86" y="149.6" transform="rotate(-90 86 149.6)">GND</text>
</g>
<g font-size="1.8" fill="#aaa">
<text x="75.5" y="142">6</text>
<text x="88.2" y="142">1</text>
<text x="75.5" y="144.5">4</text>
<text x="79.8" y="151.8" transform="rotate(-90 79.8 151.8)">3</text>
<text x="84.8" y="151.8" transform="rotate(-90 84.8 151.8)">7</text>
</g>
</svg>
